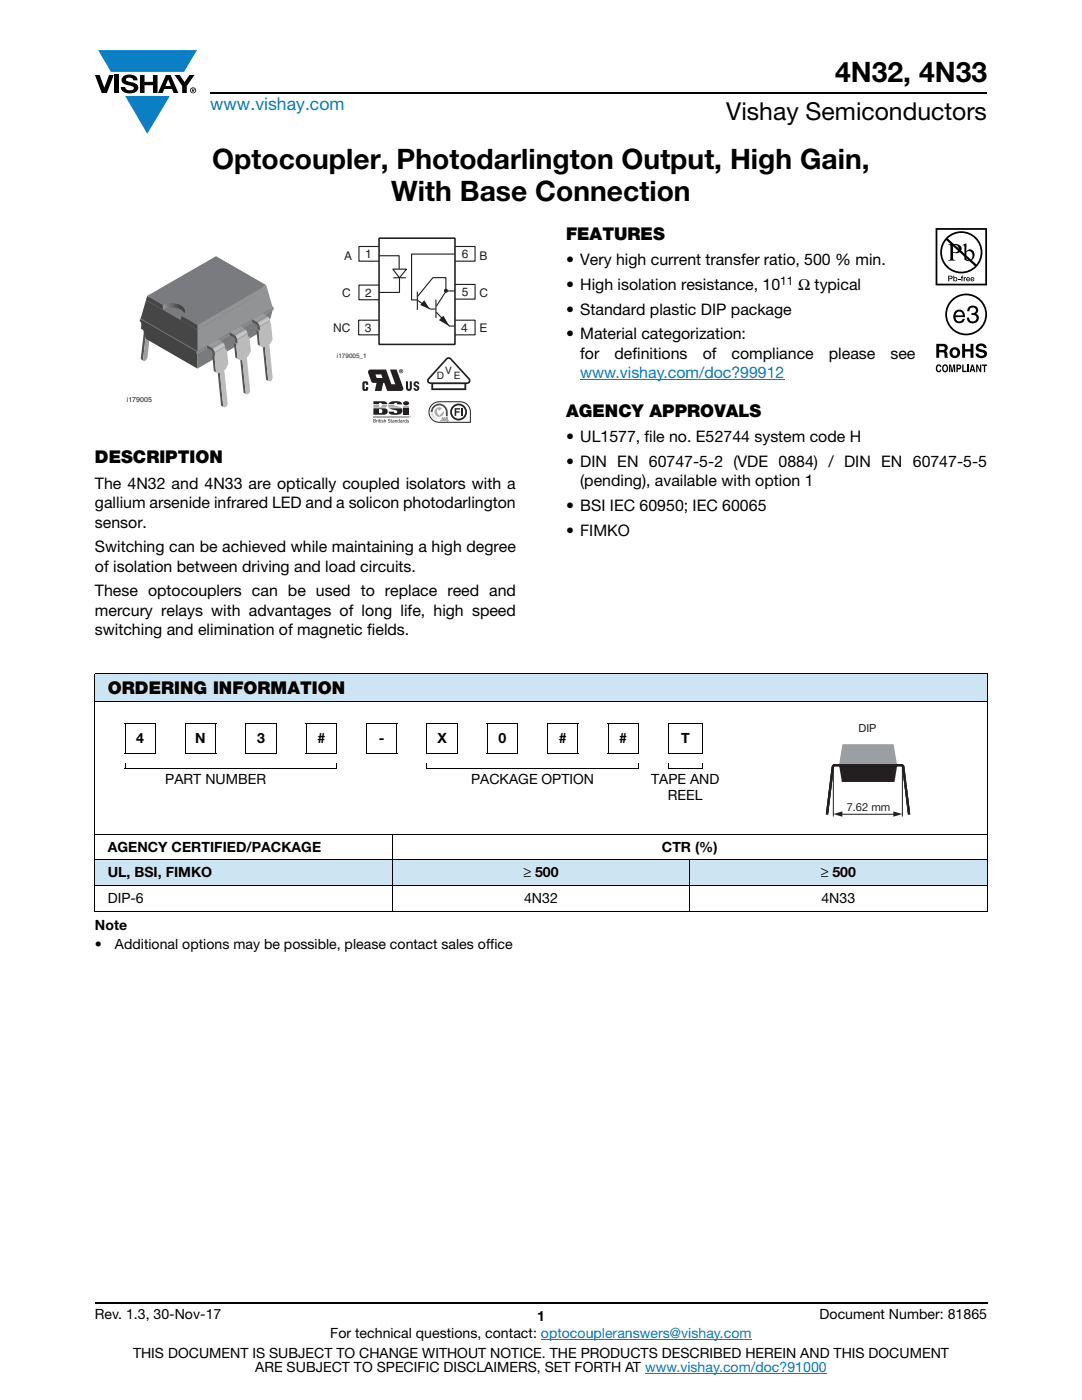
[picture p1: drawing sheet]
<svg xmlns="http://www.w3.org/2000/svg" width="216mm" height="279mm" viewBox="0 0 216 279" stroke-linecap="round" stroke-linejoin="round" font-family="sans-serif">
<g fill="#0a7fc3">
<path d="M19.6 10h19.7l-2.6 4.3h-1.1h-13.5z"/>
<path d="M25 19.2h8.9l-4.5 7.5z"/>
</g>
<g fill="#000">
<path d="M18.9 15h1l.9 2.5 1-2.5h.9l-1.4 3.6h-1zM22.9 15h.9v3.6h-.9zM24.6 15.3a2.1 2.1 0 0 1 2.8 .3l.1 .4h-.9a.79 .79 0 0 0-.7-.5 .79 .79 0 0 0-.8 .4l.3 .3 1 .2a1.08 1.08 0 0 1 1.2 1 1.08 1.08 0 0 1-1.1 1.2 1.73 1.73 0 0 1-2.4-1.2h.9a.96 .96 0 0 0 .8 .6 .96 .96 0 0 0 .9-.4 1.31 1.31 0 0 0-1.2-.6 1.03 1.03 0 0 1-1.1-.6 1.03 1.03 0 0 1 .2-1.1zM27.9 15h.9v1.3h1.7v-1.3h.9v3.6h-.9v-1.6h-1.7v1.6h-.9zM34.8 15h1.1l.9 1.4 1-1.4h1l-1.5 2.2v1.4h-.9v-1.4z"/>
<path d="M33.6 15.9l.5 1.3h-1.1zM33.1 15l-1.6 3.6h1l.3-.8h1.5l.3 .8h1l-1.6-3.6z"/>
<path d="M38.4 17.8h.2v.2h-.2zM38.3 17.7v.7h.1v-.3l.4 .3-.2-.3 .2-.2-.1-.2z"/>
<path d="M38.1 18a.46 .46 0 0 1 .9 0 .46 .46 0 0 1-.9 0zM37.9 18a.6 .6 0 0 0 1.2 0 .6 .6 0 0 0-1.2 0z"/>
</g>
<path d="M42 18.6h155M18.9 260h178.1" fill="none" stroke="#000" stroke-width=".36"/>
<path d="M115.8 75.7h40.7M107.9 267.3h42.1M128.7 274h36.3" fill="none" stroke="#067ec4" stroke-width=".2"/>
<path d="M66.5 47.4h30.9v36.9h-30.9z" fill="#fff"/>
<path d="M75.6 47.5h15.2v21.2h-15.2z" fill="none" stroke="#231f20" stroke-width=".32"/>
<path d="M75.6 51h4v2.7M75.6 56.9h-4v2.9h4M75.6 49.2h-4v2.9h4M78.4 53.7h2.7l-1.4 1.7zM78.5 55.4h2.5M79.7 55.4v3h-4.1M87 59.8v3.6M90.7 50.7h-8.6v9.2h1.1l2.6 1.8h1.2M90.8 49.2h4v2.9h-4M90.8 56.8h4v2.9h-4M75.6 63.9h-4v2.9h4M90.8 63.9h4v2.9h-4" fill="none" stroke="#231f20" stroke-width=".23"/>
<path d="M84.6 59.9l1.2 1.8-2-.8z" fill="#231f20"/>
<path d="M83.3 58.2v3.6M89 58v-2.6h-2.6l-3.1 3.8M90.8 58.1h-1.8l-1.9 3M87.1 62.3l2.5 2.8h1.1" fill="none" stroke="#231f20" stroke-width=".23"/>
<g fill="#231f20">
<path d="M88.5 63l1.2 2.1-2.1-1.2z"/>
<circle cx="89" cy="58" r=".29"/>
</g>
<circle cx="89" cy="58" r=".29" fill="none" stroke="#231f20" stroke-width=".23"/>
<g fill="#231f20">
<path d="M72.4 76.2a.62 .62 0 0 1 .8-.1 .62 .62 0 0 1 .3 .7h-.5v-.3h-.2v1.1h.2v-.4h.5v.5a.66 .66 0 0 1-1.2 0v-1.2z"/>
<path d="M81 76.1h.4v1.3l.2 .2 .2-.2v-1.3h.4l-.1 1.6a.59 .59 0 0 1-.6 .3 .59 .59 0 0 1-.5-.5z"/>
<path d="M82.8 76.2l.3-.1 .5 .3 .1 .3h-.4l-.2-.3-.2 .1 .1 .3a.64 .64 0 0 1 .7 .6l-.1 .3a.59 .59 0 0 1-1 0l-.1-.3h.4l.2 .3 .2-.1-.2-.3a.64 .64 0 0 1-.6-.6z"/>
<path d="M75.1 83.8h.2l-.1 .2v.3z"/>
<path d="M75.6 83.7l.3 .1-.2 .1v.3l.2 .1h-.2z"/>
<path d="M76.2 83.8h.3l-.2 .2a.19 .19 0 0 1 .2 .1 .19 .19 0 0 1-.1 .3 .19 .19 0 0 1-.3-.2h.3l-.2-.2z"/>
<path d="M76.6 83.6l.1 .3 .3-.1v.5l-.2-.4-.2 .4z"/>
<path d="M77.5 83.7l.3-.1 .1 .2a.18 .18 0 0 0-.3-.1 .18 .18 0 0 0 0 .3 .18 .18 0 0 0 .2 0 .23 .23 0 0 1-.1 .3 .23 .23 0 0 1-.3-.1h.1a.17 .17 0 0 0 .2 0 .17 .17 0 0 0 0-.2 .17 .17 0 0 0-.2 0z"/>
<path d="M78 83.7l.2 .1-.1 .1v.3l.1 .1h-.2z"/>
<path d="M78.8 83.8h.4v.5l-.2-.4-.2 .4z"/>
<path d="M80.4 83.8h.3l-.2 .2v.3z"/>
<path d="M81.3 83.8h.3l-.3 .2a.19 .19 0 0 1 .3 .1 .19 .19 0 0 1-.1 .3 .19 .19 0 0 1-.3-.2h.3l-.2-.2z"/>
<path d="M81.8 83.1v.2h.1z"/>
<path d="M80.5 80.3a.7 .7 0 0 1 1.1 .2 .66 .66 0 0 1-.6 .4 .66 .66 0 0 1-.6-.4z"/>
<path d="M80.5 81.5h1.1v1.3h-1.1z"/>
<path d="M77.7 80.3a2.44 2.44 0 0 1 2.5 .2v.2h-.9l-.1-.3h-.2l-.4 .3h-1.1z"/>
<path d="M77.7 81.5h2.5l.1 .3a.88 .88 0 0 1-1.2 1 1.23 1.23 0 0 1-1.6-.6h1.1l.1 .2 .2 .1 .4-.2a.49 .49 0 0 0-.7-.5z"/>
<path d="M74.5 80.1h2.1a.66 .66 0 0 1 .7 .6h-1.1l-.2-.3h-.4v.3h-1.1z"/>
<path d="M89.1 71.8l.4-.2 .4 .2 3.6 4v.4l-.3 .1h-7.3l-.3-.1v-.4zM86.4 76.7h6.3v.8h-6.3zM89 71.5l-3.5 3.9a.71 .71 0 0 0-.2 .8 .71 .71 0 0 0 .8 .4v1.3h6.9v-1.3a.71 .71 0 0 0 .8-.4 .71 .71 0 0 0-.2-.8l-3.5-3.9a.7 .7 0 0 0-1.1 0z"/>
<path d="M79.7 74.1a.35 .35 0 0 1 .7 0 .35 .35 0 0 1-.7 0zM79.6 74.1a.45 .45 0 0 0 .9 0 .45 .45 0 0 0-.9 0z"/>
<path d="M80 73.9l.1 .1zM79.9 73.9v.4l.1-.2 .2 .2v-.4z"/>
<path d="M74.9 74.7h1.2l.2 .7h-1.1zM73.6 73.8l-.1 .6 .6 1.7 .2 .3h.8l-.3 1.6h1.3l.4-1.6h.2l.6 1.6h2.7l.4-.2 .1-.4-1.4-3.6h-1.3l1.1 2.9h-.8l-1.1-2.9z"/>
<path d="M74.6 84v.3a.16 .16 0 0 0 .3-.1 .16 .16 0 0 0-.2-.2zM74.6 83.7v.2h.2v-.2zM74.5 83.6l.4 .1v.6h-.4z"/>
<path d="M75.4 83.8l.1 .5zM75.4 83.6l.1 .1z"/>
<path d="M76 83.8l.1 .5zM76 83.6l.1 .1z"/>
<path d="M78.4 84.1v.2l.2-.1v-.1zM78.3 83.8l.4 .1v.4h-.1a.21 .21 0 0 1-.3 0 .21 .21 0 0 1 0-.3 .21 .21 0 0 1 .3 0z"/>
<path d="M79.4 83.9a.18 .18 0 0 0 0 .3 .18 .18 0 0 0 .2 0l.1-.3zM79.4 83.9l.3-.1 .1-.2v.7h-.1a.25 .25 0 0 1-.4-.1 .25 .25 0 0 1 .1-.3z"/>
<path d="M80 84.1v.2l.2-.1v-.1zM79.9 83.8l.3 .1 .1 .4h-.2a.21 .21 0 0 1-.2 0 .21 .21 0 0 1 0-.3 .21 .21 0 0 1 .3 0z"/>
<path d="M80.8 83.9a.18 .18 0 0 0 0 .3 .18 .18 0 0 0 .2 0v-.3zM80.8 83.9l.2-.1 .1-.2v.7h-.1a.25 .25 0 0 1-.3-.1 .25 .25 0 0 1 .1-.3z"/>
<path d="M81.7 83.2a.11 .11 0 0 1 .2 0 .11 .11 0 0 1-.2 0zM81.7 83.2a.15 .15 0 0 0 .3 0 .15 .15 0 0 0-.3 0z"/>
<path d="M75.6 81.6l.6 .2 .1 .3-.2 .3-.5 .1zM74.5 81.5v1.3h2.2a.67 .67 0 0 0 .7-.7l-.3-.5-.4-.1z"/>
</g>
<path d="M74.5 83.2h7.1" fill="none" stroke="#a7a9ac" stroke-width=".27"/>
<g fill="#a7a9ac">
<path d="M80.5 81.1h1.1v.3h-1.1z"/>
<path d="M77.5 80.8h1.1l1.5 .6h-2.5z"/>
<path d="M74.5 80.8h1.1v.4h.4l.2-.4h1.1l-.1 .3-.6 .3h-2.1z"/>
</g>
<g fill="#231f20">
<path d="M92 81.5h.3v1.5h-.3z"/>
<path d="M90.7 81.5h1.1v.2h-.8v.4h.7v.2h-.7v.7h-.3z"/>
<path d="M90.2 82.2a1.33 1.33 0 0 1 2.6 0 1.33 1.33 0 0 1-2.6 0zM89.8 82.2a1.7 1.7 0 0 0 3.4 0 1.7 1.7 0 0 0-3.4 0z"/>
</g>
<circle cx="87.6" cy="82.2" r=".95" fill="#a7a9ac"/>
<path d="M87.4 81.9l.3 .3 .6-.6 .2 .3-.8 .8-.3-.3z" fill="#fff"/>
<path d="M87.4 81.9l.3 .3 .6-.6 .2 .3-.8 .8-.3-.3z" fill="none" stroke="#fff" stroke-width=".32"/>
<path d="M86.5 81a1.69 1.69 0 0 1 1.8-.3 1.69 1.69 0 0 1 1 1.5v.9h-.3a1.72 1.72 0 0 0-.9-2.1 1.33 1.33 0 0 0-1.8 1.2h-.3v-.4z" fill="#4c4c4e"/>
<g fill="#a7a9ac">
<path d="M86.7 83.1l-.2 .3 .3-.1-.2 .2-.1-.1z"/>
<path d="M86.8 83.3l.2 .1h-.1l-.1 .2h.1h-.1z"/>
<path d="M87 83.4l.2 .1-.2 .3z"/>
<path d="M86.2 82.4h.1zM86 82.3h.3v.2z"/>
<path d="M86.2 82.6l.1 .1zM86.1 82.6l.3-.1v.2l-.3 .1 .1-.1z"/>
<path d="M86.2 82.9h.2zM86.2 82.9l.3-.1-.3 .2z"/>
<path d="M86.3 83.2l.3-.1zM86.3 83.1l.3-.1-.2 .3z"/>
</g>
<g fill="#4c4c4e">
<path d="M88.2 83.4l.2-.1 .1 .2h-.3l.3 .1v.3h-.3l-.1-.2 .3 .1-.2-.2z"/>
<path d="M88.6 83.3l.3 .1v.1l-.2-.1-.1 .2 .1 .2v-.2h.2v.3l-.3-.1z"/>
<path d="M89 83.4l.3-.1v.2h-.2l.2 .1v.3h-.3l-.1-.2 .3 .1-.2-.2z"/>
</g>
<g fill="#a7a9ac">
<path d="M89.3 83.2v.8z"/>
<path d="M87.8 83.9h1.7z"/>
</g>
<path d="M86.2 80.8l.9-.5 .5-.1h4.2a2.05 2.05 0 0 1 2.1 2v2.1h-6.3a2.05 2.05 0 0 1-1.8-1.3 2.05 2.05 0 0 1 .4-2.2z" fill="none" stroke="#231f20" stroke-width=".2"/>
<path d="M25.3 51.1h29.3v30.2h-29.3z" fill="#fff"/>
<path d="M37.7 60.5l.5 .3-.7 6-.4-.3z" fill="#525254"/>
<path d="M39.6 56.4l.5 .2z" fill="#a7a9ac"/>
<path d="M37.2 57.8l.5 .3-.3 2.5-.5-.3z" fill="#525254"/>
<path d="M37.2 57.8l.3-.2 .4 .3-.2 .2z" fill="#a7a9ac"/>
<path d="M33.3 63.1l.4 .3-.7 6-.4-.3z" fill="#525254"/>
<path d="M38 57.3l2.1-1.2-.3 3.3-.5 .7-.2 .2-.7 6-.3 .4-.4 .2-.2-.1 .7-6-.3 .1-.5-.3 .3-2.5 .2-.2z" fill="#9c9ea1"/>
<path d="M37.6 57l2.1-1.2 .4 .3-2.1 1.2z" fill="#a7a9ac"/>
<path d="M37.6 57l.4 .3-.1 .6-.4-.3z" fill="#525254"/>
<path d="M38 57.2l2.2-1.2z" fill="#57585a"/>
<path d="M38 57.2l2.2-1.2z" fill="#5e5f61"/>
<path d="M38 57.3l2.1-1.3z" fill="#646567"/>
<path d="M38 57.3l2.1-1.3z" fill="#696b6d"/>
<path d="M38 57.3l2.1-1.3z" fill="#6f7073"/>
<path d="M38 57.3l2.1-1.2z" fill="#747678"/>
<path d="M38 57.3l2.1-1.2z" fill="#7a7b7e"/>
<path d="M38 57.3l2.1-1.2z" fill="#7f8083"/>
<path d="M38 57.3l2.1-1.2z" fill="#858689"/>
<path d="M38 57.3l2.1-1.2z" fill="#8a8c8e"/>
<path d="M38 57.3l2.1-1.2z" fill="#8f9194"/>
<path d="M38 57.3l2.1-1.2z" fill="#949699"/>
<path d="M38 57.3l2.1-1.2z" fill="#9a9c9e"/>
<path d="M38 57.3l2.1-1.2z" fill="#9fa1a4"/>
<path d="M37.6 56.9l.6 .3-.2 .1-.4-.3z" fill="#525254"/>
<path d="M37.7 56.7l2.3-1.3z" fill="#57585a"/>
<path d="M37.9 56.7l2.1-1.3z" fill="#5e5f61"/>
<path d="M37.9 56.6l2.2-1.2z" fill="#646567"/>
<path d="M38 56.7l2.1-1.3z" fill="#696b6d"/>
<path d="M38 56.7l2.1-1.3z" fill="#6f7073"/>
<path d="M38 56.7l2.2-1.2z" fill="#747678"/>
<path d="M38.1 56.7l2.1-1.2z" fill="#7a7b7e"/>
<path d="M38.1 56.7l2.1-1.2z" fill="#7f8083"/>
<path d="M38.1 56.7l2.2-1.2z" fill="#858689"/>
<path d="M38.1 56.7l2.2-1.2z" fill="#8a8c8e"/>
<path d="M38.2 56.7l2.1-1.2z" fill="#8f9194"/>
<path d="M38.2 56.7l2.1-1.2 .8 .5-2.1 1.2z" fill="#999b9e"/>
<path d="M39 57.2l2.1-1.2v.5l-2.1 1.2z" fill="#abadb0"/>
<path d="M37.7 56.7h.5l.8 .5v.5l-1.4-.8z" fill="#525254"/>
<g fill="#a7a9ac">
<path d="M35.1 59l.3-.2 .4 .3-.2 .2z"/>
<path d="M32.7 60.3l.3-.1 .4 .3-.2 .2z"/>
</g>
<g fill="#525254">
<path d="M32.7 60.3l.5 .4-.3 2.5-.5-.3z"/>
<path d="M28.8 65.7l.4 .3-.7 6-.4-.3z"/>
</g>
<path d="M33.1 59.6l2.1-1.2 .4 .3-2.1 1.2z" fill="#a7a9ac"/>
<path d="M33.5 59.9l2.1-1.2v.6l.2-.2-.3 2.6-.7 1-.2 .2-.7 6-.3 .4-.4 .2-.2-.1 .7-6-.3 .1-.5-.3 .3-2.5 .2-.2z" fill="#9c9ea1"/>
<path d="M33.1 59.6l.4 .3-.1 .6-.4-.3z" fill="#525254"/>
<path d="M33.5 59.8l2.2-1.2z" fill="#57585a"/>
<path d="M33.5 59.8l2.2-1.2z" fill="#5e5f61"/>
<path d="M33.5 59.8l2.2-1.2z" fill="#646567"/>
<path d="M33.5 59.9l2.2-1.3z" fill="#696b6d"/>
<path d="M33.5 59.9l2.1-1.3z" fill="#6f7073"/>
<path d="M33.5 59.9l2.1-1.3z" fill="#747678"/>
<path d="M33.5 59.9l2.1-1.2z" fill="#7a7b7e"/>
<path d="M33.5 59.9l2.1-1.2z" fill="#7f8083"/>
<path d="M33.5 59.9l2.1-1.2z" fill="#858689"/>
<path d="M33.5 59.9l2.1-1.2z" fill="#8a8c8e"/>
<path d="M33.5 59.9l2.1-1.2z" fill="#8f9194"/>
<path d="M33.5 59.9l2.1-1.2z" fill="#949699"/>
<path d="M33.5 59.9l2.1-1.2z" fill="#9a9c9e"/>
<path d="M33.5 59.9l2.1-1.2z" fill="#9fa1a4"/>
<path d="M33.1 59.5l.6 .3-.2 .1-.4-.3z" fill="#525254"/>
<path d="M33.2 59.3l2.3-1.3z" fill="#57585a"/>
<path d="M33.4 59.2l2.2-1.2z" fill="#5e5f61"/>
<path d="M33.4 59.2l2.2-1.2z" fill="#646567"/>
<path d="M33.5 59.2l2.1-1.2z" fill="#696b6d"/>
<path d="M33.5 59.3l2.2-1.3z" fill="#6f7073"/>
<path d="M33.5 59.3l2.2-1.3z" fill="#747678"/>
<path d="M33.6 59.3l2.1-1.2z" fill="#7a7b7e"/>
<path d="M33.6 59.3l2.1-1.2z" fill="#7f8083"/>
<path d="M33.6 59.3l2.2-1.2z" fill="#858689"/>
<path d="M33.6 59.3l2.2-1.2z" fill="#8a8c8e"/>
<path d="M33.7 59.3l2.1-1.2z" fill="#8f9194"/>
<path d="M33.2 59.3h.5l.8 .5v.5l-1.4-.8z" fill="#525254"/>
<path d="M33.7 59.3l2.1-1.2 .9 .5-2.2 1.2z" fill="#999b9e"/>
<path d="M34.5 59.8l2.2-1.2v.5l-2.2 1.2z" fill="#abadb0"/>
<g fill="#a7a9ac">
<path d="M30.6 61.6l.3-.2 .4 .3-.2 .2z"/>
<path d="M28.4 62.8l.5 .3z"/>
</g>
<path d="M28.4 62.8l.5 .3-.4 2.8-.4-.3z" fill="#525254"/>
<path d="M29 62.5l2.1-1.2v.6l.2-.2-.3 2.6-.6 1-.3 .2-.7 6-.3 .4-.3 .2-.3-.1 .7-6-.3 .1-.4-.2z" fill="#9c9ea1"/>
<path d="M28.6 62.2l2.1-1.2 .4 .3-2.1 1.2z" fill="#a7a9ac"/>
<path d="M28.6 62.2l.4 .3-.1 .6-.4-.3z" fill="#525254"/>
<path d="M29.1 62.4l2.1-1.2z" fill="#57585a"/>
<path d="M29 62.4l2.2-1.2z" fill="#5e5f61"/>
<path d="M29 62.4l2.2-1.2z" fill="#646567"/>
<path d="M29 62.4l2.2-1.2z" fill="#696b6d"/>
<path d="M29 62.5l2.2-1.3z" fill="#6f7073"/>
<path d="M29 62.5l2.2-1.3z" fill="#747678"/>
<path d="M29 62.5l2.1-1.3z" fill="#7a7b7e"/>
<path d="M29 62.5l2.1-1.2z" fill="#7f8083"/>
<path d="M29 62.5l2.1-1.2z" fill="#858689"/>
<path d="M29 62.5l2.1-1.2z" fill="#8a8c8e"/>
<path d="M29 62.5l2.1-1.2z" fill="#8f9194"/>
<path d="M29 62.5l2.1-1.2z" fill="#949699"/>
<path d="M29 62.5l2.1-1.2z" fill="#9a9c9e"/>
<path d="M29 62.5l2.1-1.2z" fill="#9fa1a4"/>
<path d="M28.6 62.1l.6 .3-.2 .1-.4-.3z" fill="#525254"/>
<path d="M28.8 61.9l2.2-1.3z" fill="#57585a"/>
<path d="M28.9 61.8l2.2-1.2z" fill="#5e5f61"/>
<path d="M28.9 61.8l2.2-1.2z" fill="#646567"/>
<path d="M29 61.8l2.1-1.2z" fill="#696b6d"/>
<path d="M29 61.8l2.2-1.2z" fill="#6f7073"/>
<path d="M29 61.9l2.2-1.3z" fill="#747678"/>
<path d="M29.1 61.9l2.1-1.3z" fill="#7a7b7e"/>
<path d="M29.1 61.9l2.1-1.2z" fill="#7f8083"/>
<path d="M29.1 61.9l2.2-1.2z" fill="#858689"/>
<path d="M29.2 61.9l2.1-1.2z" fill="#8a8c8e"/>
<path d="M29.2 61.9l2.1-1.2z" fill="#8f9194"/>
<path d="M29.2 61.9l2.1-1.2 .9 .5-2.2 1.2z" fill="#999b9e"/>
<path d="M28.7 61.9h.5l.8 .5v.5l-1.4-.8z" fill="#525254"/>
<path d="M30 62.4l2.2-1.2v.5l-2.2 1.2z" fill="#abadb0"/>
<path d="M39.4 70.6l15-8.7-1 3.6-14 8.1z" fill="#787a7c"/>
<path d="M28.1 64.1l15-8.7 11.3 6.5-15 8.7z" fill="#7a7b7e"/>
<path d="M28.1 64.1l11.3 6.5v3l-10.3-6z" fill="#434344"/>
<path d="M27.9 63.6l15.4-8.8 11.3 6.5-15.4 8.9z" fill="#7a7b7e"/>
<path d="M27.9 63.6l11.3 6.6v.5l-11.3-6.5z" fill="#434344"/>
<path d="M39.4 65.8l14-8.1 1 3.7-15 8.7z" fill="#919395"/>
<path d="M39.2 70.2l15.4-8.9v.5l-15.4 8.9z" fill="#86888b"/>
<path d="M29.1 59.9l10.3 5.9v4.3l-11.3-6.6z" fill="#464647"/>
<path d="M29.1 59.9l14-8.1 10.3 5.9-14 8.1z" fill="#7a7b7e"/>
<path d="M44.1 81l.7 .3z" fill="#515153"/>
<path d="M43.4 74.2l.5 .2 .6 6.8-.4-.2z" fill="#525254"/>
<path d="M42.7 74.1l.9 .4z" fill="#515153"/>
<path d="M44.6 69.7l.2-.2 .5 .2-.3 .2z" fill="#8a8c8e"/>
<path d="M42.4 70.9l.4 .2 .3 3.1-.4-.1z" fill="#525254"/>
<path d="M42.4 70.9l.5 .2z" fill="#8a8c8e"/>
<path d="M41.4 68.9l2.1-1.2 .8 .5-2.1 1.2z" fill="#999b9e"/>
<path d="M42.4 70.2l2.1-1.2 .4 .2-2.1 1.2z" fill="#8a8c8e"/>
<path d="M42.8 70.4l2.1-1.2 .1 .7 .3-.2 .3 2.9-.6 1.1-.2 .2 .6 6.7-.2 .5-.4 .2-.3-.1-.6-6.8-.3 .1-.5-.3z" fill="#b7b9bc"/>
<path d="M42.4 70.2l.4 .2 .1 .7-.5-.2z" fill="#525254"/>
<path d="M42.2 69.4l2.1-1.2z" fill="#8f9194"/>
<path d="M42.2 69.4l2.2-1.2z" fill="#949699"/>
<path d="M42.2 69.5l2.2-1.3z" fill="#9a9c9e"/>
<path d="M42.3 69.5l2.1-1.2z" fill="#9fa1a4"/>
<path d="M42.3 69.5l2.1-1.2z" fill="#a5a7a9"/>
<path d="M42.3 69.5l2.2-1.2z" fill="#abadb0"/>
<path d="M42.3 69.5l2.2-1.2z" fill="#b1b3b5"/>
<path d="M42.4 69.5l2.1-1.2z" fill="#b6b8bb"/>
<path d="M42.4 69.6l2.1-1.2z" fill="#bcbec0"/>
<path d="M42.4 69.6l2.1-1.2z" fill="#c2c4c6"/>
<path d="M42.4 69.6l2.2-1.2z" fill="#c8cacc"/>
<path d="M42.4 69.6l2.2-1.2z" fill="#cecfd1"/>
<path d="M42.5 69.6l2.1-1.2z" fill="#d4d6d7"/>
<path d="M42.5 69.6l2.1-1.2z" fill="#dadbdd"/>
<path d="M42.5 69.7l2.1-1.2z" fill="#e0e1e2"/>
<path d="M42.5 69.7l2.1-1.2z" fill="#e3e4e5"/>
<path d="M42.5 69.7l2.1-1.2z" fill="#e5e6e7"/>
<path d="M42.5 69.7l2.2-1.2z" fill="#e7e8e8"/>
<path d="M42.5 69.7l2.2-1.2z" fill="#e8e8e9"/>
<path d="M42.5 69.7l2.2-1.2z" fill="#e9e9ea"/>
<path d="M42.6 69.8l2.1-1.3z" fill="#e9eaeb"/>
<path d="M42.6 69.8l2.1-1.2z" fill="#eaebec"/>
<path d="M42.6 69.8l2.1-1.2z" fill="#ebecec"/>
<path d="M42.6 69.8l2.1-1.2z" fill="#eceded"/>
<path d="M42.6 69.8l2.2-1.1z" fill="#ededee"/>
<path d="M42.6 69.9l2.2-1.2-2.1 1.3z" fill="#edeeef"/>
<path d="M42.7 70l2.1-1.3z" fill="#ededee"/>
<path d="M42.7 70l2.1-1.2z" fill="#eceded"/>
<path d="M42.7 70l2.1-1.2z" fill="#ebecec"/>
<path d="M42.7 70.1l2.1-1.3z" fill="#eaebec"/>
<path d="M42.7 70.1l2.2-1.2z" fill="#e9eaeb"/>
<path d="M42.7 70.1l2.2-1.2z" fill="#e9e9ea"/>
<path d="M42.8 70.1l2.1-1.2z" fill="#e8e8e9"/>
<path d="M42.8 70.1l2.1-1.2z" fill="#e7e8e8"/>
<path d="M42.8 70.2l2.1-1.3z" fill="#e5e6e7"/>
<path d="M42.8 70.2l2.1-1.2z" fill="#e3e4e5"/>
<path d="M42.8 70.2l2.1-1.2z" fill="#e0e1e2"/>
<path d="M42.8 70.2l2.1-1.2z" fill="#dadbdd"/>
<path d="M42.8 70.2l2.1-1.2z" fill="#d4d6d7"/>
<path d="M42.8 70.3l2.1-1.3z" fill="#cecfd1"/>
<path d="M42.8 70.3l2.1-1.2z" fill="#c8cacc"/>
<path d="M42.8 70.3l2.1-1.2z" fill="#c2c4c6"/>
<path d="M42.8 70.4l2.1-1.3z" fill="#bcbec0"/>
<path d="M42.8 70.4l2.1-1.2z" fill="#b6b8bb"/>
<path d="M42.8 70.4l2.1-1.2z" fill="#b1b3b5"/>
<path d="M41.4 68.9a1.93 1.93 0 0 1 1.4 1.5l-1.4-.9z" fill="#525254"/>
<path d="M29.4 59l3.1 1.9v.9l-3.4-1.9z" fill="#464647"/>
<path d="M32.5 60.9v.9z" fill="#919396"/>
<path d="M32.5 60.8l.4-.1 .1 .9-.5 .2z" fill="#8e9092"/>
<path d="M32.9 60.7l.2-.1v.9l-.1 .1z" fill="#8a8c8e"/>
<path d="M33.1 60.6h.2v.9h-.2z" fill="#86888b"/>
<path d="M33.3 60.6l.1-.1v1h-.1z" fill="#828487"/>
<path d="M33.4 60.5h.1v1h-.1z" fill="#7e8082"/>
<path d="M33.5 60.5h.1v.9l-.1 .1z" fill="#7a7c7f"/>
<path d="M33.6 60.5h.1v.9h-.1z" fill="#77787b"/>
<path d="M33.7 60.5h.2v.9h-.2z" fill="#737477"/>
<path d="M33.9 60.5h.1v.9h-.1z" fill="#6f7073"/>
<path d="M34 60.5h.1v.9h-.1z" fill="#6b6c6f"/>
<path d="M34.1 60.5h.2v.9h-.2z" fill="#67686b"/>
<path d="M34.3 60.5h.1v.9h-.1z" fill="#636466"/>
<path d="M34.4 60.5h.2v.9h-.2z" fill="#5f6062"/>
<path d="M34.6 60.5h.2l-.1 .9h-.1z" fill="#5b5c5e"/>
<path d="M34.8 60.5h.2l-.1 .9h-.2z" fill="#555658"/>
<path d="M35 60.5l.2 .1-.1 .9-.2-.1z" fill="#515153"/>
<path d="M35.2 60.6h.3l-.1 .9h-.3z" fill="#4c4c4e"/>
<path d="M35.5 60.6a1.65 1.65 0 0 1 1.2 2.5 1.48 1.48 0 0 0-1.3-1.6z" fill="#484749"/>
<path d="M39.4 64.8l13.7-7.9 .3 .8-14 8.1z" fill="#919395"/>
<path d="M36.3 63l3.1 1.8v1l-3.4-2z" fill="#464647"/>
<path d="M29.4 59.1l13.7-8 10 5.8-13.7 7.9-3.1-1.8a1.13 1.13 0 0 0 .6-1.1 1.13 1.13 0 0 0-.7-1 4.1 4.1 0 0 0-3.7 0z" fill="#7a7b7e"/>
<path d="M53.1 75.8l.7 .3z" fill="#515153"/>
<path d="M52.4 69l.5 .2 .6 6.8-.4-.2z" fill="#525254"/>
<path d="M53.5 64.5l.6 .1z" fill="#8a8c8e"/>
<path d="M51.5 68.8l1.1 .5z" fill="#515153"/>
<path d="M51.2 65.9l.4 .2 .3 2.9-.4-.2z" fill="#525254"/>
<path d="M51.2 65.9l.2-.2 .5 .2-.3 .2z" fill="#8a8c8e"/>
<path d="M50.3 63.8l2.2-1.3 .8 .5-2.1 1.2z" fill="#999b9e"/>
<path d="M51.4 65.1l2.1-1.3 .4 .2-2.1 1.2z" fill="#8a8c8e"/>
<path d="M51.8 65.3l2.1-1.3 .5 3.7-.4 .8-.3 .2 .7 6.8-.2 .4-.4 .2-.3-.1-.7-6.8-.2 .1-.7-.3-.3-2.9 .3-.2z" fill="#b7b9bc"/>
<path d="M51.4 65.1l.4 .1 .1 .7-.5-.2z" fill="#525254"/>
<path d="M51.2 64.2l2.1-1.2z" fill="#8f9194"/>
<path d="M51.2 64.3l2.1-1.3z" fill="#949699"/>
<path d="M51.2 64.3l2.2-1.2z" fill="#9a9c9e"/>
<path d="M51.3 64.3l2.1-1.2z" fill="#9fa1a4"/>
<path d="M51.3 64.3l2.1-1.2z" fill="#a5a7a9"/>
<path d="M51.3 64.3l2.1-1.2z" fill="#abadb0"/>
<path d="M51.3 64.3l2.2-1.2z" fill="#b1b3b5"/>
<path d="M51.3 64.4l2.2-1.2z" fill="#b6b8bb"/>
<path d="M51.4 64.4l2.1-1.2z" fill="#bcbec0"/>
<path d="M51.4 64.4l2.1-1.2z" fill="#c2c4c6"/>
<path d="M51.4 64.4l2.1-1.2z" fill="#c8cacc"/>
<path d="M51.4 64.4l2.2-1.2z" fill="#cecfd1"/>
<path d="M51.4 64.4l2.2-1.2z" fill="#d4d6d7"/>
<path d="M51.4 64.5l2.2-1.2z" fill="#dadbdd"/>
<path d="M51.5 64.5l2.1-1.2z" fill="#e0e1e2"/>
<path d="M51.5 64.5l2.1-1.2z" fill="#e3e4e5"/>
<path d="M51.5 64.5l2.1-1.2z" fill="#e5e6e7"/>
<path d="M51.5 64.5l2.1-1.2z" fill="#e7e8e8"/>
<path d="M51.5 64.5l2.1-1.2z" fill="#e8e8e9"/>
<path d="M51.5 64.6l2.2-1.3z" fill="#e9e9ea"/>
<path d="M51.5 64.6l2.2-1.2z" fill="#e9eaeb"/>
<path d="M51.5 64.6l2.2-1.2z" fill="#eaebec"/>
<path d="M51.6 64.6l2.1-1.2z" fill="#ebecec"/>
<path d="M51.6 64.6l2.1-1.2z" fill="#eceded"/>
<path d="M51.6 64.7l2.1-1.2z" fill="#ededee"/>
<path d="M51.6 64.7l2.2-1.2-2.1 1.3z" fill="#edeeef"/>
<path d="M51.7 64.8l2.1-1.2z" fill="#ededee"/>
<path d="M51.7 64.8l2.1-1.2z" fill="#eceded"/>
<path d="M51.7 64.9l2.1-1.3z" fill="#ebecec"/>
<path d="M51.7 64.9l2.1-1.2z" fill="#eaebec"/>
<path d="M51.7 64.9l2.1-1.2z" fill="#e9eaeb"/>
<path d="M51.7 64.9l2.1-1.2z" fill="#e9e9ea"/>
<path d="M51.7 64.9l2.2-1.2z" fill="#e8e8e9"/>
<path d="M51.7 65l2.2-1.3z" fill="#e7e8e8"/>
<path d="M51.7 65l2.2-1.2z" fill="#e5e6e7"/>
<path d="M51.8 65l2.1-1.2z" fill="#e3e4e5"/>
<path d="M51.8 65l2.1-1.2z" fill="#e0e1e2"/>
<path d="M51.8 65l2.1-1.2z" fill="#dadbdd"/>
<path d="M51.8 65.1l2.1-1.3z" fill="#d4d6d7"/>
<path d="M51.8 65.1l2.1-1.2z" fill="#cecfd1"/>
<path d="M51.8 65.1l2.1-1.2z" fill="#c8cacc"/>
<path d="M51.8 65.1l2.1-1.2z" fill="#c2c4c6"/>
<path d="M51.8 65.2l2.1-1.3z" fill="#bcbec0"/>
<path d="M51.8 65.2l2.1-1.2z" fill="#b6b8bb"/>
<path d="M51.8 65.2l2.1-1.2z" fill="#b1b3b5"/>
<path d="M50.3 63.8a1.93 1.93 0 0 1 1.5 1.5l-1.5-1z" fill="#525254"/>
<path d="M48.6 78.4l.7 .3z" fill="#515153"/>
<path d="M47.9 71.6l.5 .2 .6 6.8-.4-.2z" fill="#525254"/>
<path d="M49.1 67.1l.2-.2 .5 .2-.3 .2z" fill="#8a8c8e"/>
<path d="M47 71.4l1.1 .5z" fill="#515153"/>
<path d="M46.7 68.4l.4 .2 .3 2.9-.4-.1z" fill="#525254"/>
<path d="M46.7 68.5l.2-.2 .5 .2-.3 .1z" fill="#8a8c8e"/>
<path d="M45.8 66.3l2.2-1.2 .8 .5-2.1 1.2z" fill="#999b9e"/>
<path d="M46.9 67.7l2.1-1.3 .4 .2-2.1 1.2z" fill="#8a8c8e"/>
<path d="M47.3 67.8l2.1-1.2 .1 .7 .3-.2 .3 2.9-.6 1.1-.3 .2 .7 6.8-.2 .4-.4 .2-.3-.1-.6-6.8-.3 .1-.7-.4-.3-2.9 .3-.1z" fill="#b7b9bc"/>
<path d="M46.9 67.7l.4 .1 .1 .7-.5-.2z" fill="#525254"/>
<path d="M46.7 66.8l2.1-1.2z" fill="#8f9194"/>
<path d="M46.7 66.8l2.2-1.2z" fill="#949699"/>
<path d="M46.7 66.9l2.2-1.2z" fill="#9a9c9e"/>
<path d="M46.8 66.9l2.1-1.2z" fill="#9fa1a4"/>
<path d="M46.8 66.9l2.1-1.2z" fill="#a5a7a9"/>
<path d="M46.8 66.9l2.2-1.2z" fill="#abadb0"/>
<path d="M46.8 66.9l2.2-1.2z" fill="#b1b3b5"/>
<path d="M46.9 67l2.1-1.3z" fill="#b6b8bb"/>
<path d="M46.9 67l2.1-1.2z" fill="#bcbec0"/>
<path d="M46.9 67l2.1-1.2z" fill="#c2c4c6"/>
<path d="M46.9 67l2.2-1.2z" fill="#c8cacc"/>
<path d="M46.9 67l2.2-1.2z" fill="#cecfd1"/>
<path d="M46.9 67l2.2-1.2z" fill="#d4d6d7"/>
<path d="M47 67.1l2.1-1.3z" fill="#dadbdd"/>
<path d="M47 67.1l2.1-1.2z" fill="#e0e1e2"/>
<path d="M47 67.1l2.1-1.2z" fill="#e3e4e5"/>
<path d="M47 67.1l2.1-1.2z" fill="#e5e6e7"/>
<path d="M47 67.1l2.1-1.2z" fill="#e7e8e8"/>
<path d="M47 67.1l2.2-1.2z" fill="#e8e8e9"/>
<path d="M47 67.1l2.2-1.2z" fill="#e9e9ea"/>
<path d="M47 67.2l2.2-1.2z" fill="#e9eaeb"/>
<path d="M47.1 67.2l2.1-1.2z" fill="#eaebec"/>
<path d="M47.1 67.2l2.1-1.2z" fill="#ebecec"/>
<path d="M47.1 67.2l2.1-1.2z" fill="#eceded"/>
<path d="M47.1 67.3l2.1-1.2z" fill="#ededee"/>
<path d="M47.1 67.3l2.2-1.2-2.1 1.3z" fill="#edeeef"/>
<path d="M47.2 67.4l2.1-1.2z" fill="#ededee"/>
<path d="M47.2 67.4l2.1-1.2z" fill="#eceded"/>
<path d="M47.2 67.5l2.1-1.3z" fill="#ebecec"/>
<path d="M47.2 67.5l2.1-1.2z" fill="#eaebec"/>
<path d="M47.2 67.5l2.2-1.2z" fill="#e9eaeb"/>
<path d="M47.2 67.5l2.2-1.2z" fill="#e9e9ea"/>
<path d="M47.2 67.5l2.2-1.2z" fill="#e8e8e9"/>
<path d="M47.2 67.5l2.2-1.2z" fill="#e7e8e8"/>
<path d="M47.3 67.6l2.1-1.3z" fill="#e5e6e7"/>
<path d="M47.3 67.6l2.1-1.2z" fill="#e3e4e5"/>
<path d="M47.3 67.6l2.1-1.2z" fill="#e0e1e2"/>
<path d="M47.3 67.6l2.1-1.2z" fill="#dadbdd"/>
<path d="M47.3 67.7l2.1-1.3z" fill="#d4d6d7"/>
<path d="M47.3 67.7l2.1-1.2z" fill="#cecfd1"/>
<path d="M47.3 67.7l2.1-1.2z" fill="#c8cacc"/>
<path d="M47.3 67.7l2.1-1.2z" fill="#c2c4c6"/>
<path d="M47.3 67.8l2.1-1.3z" fill="#bcbec0"/>
<path d="M47.3 67.8l2.1-1.2z" fill="#b6b8bb"/>
<path d="M47.3 67.8l2.1-1.2z" fill="#b1b3b5"/>
<path d="M45.8 66.3a1.93 1.93 0 0 1 1.5 1.5l-1.5-.9z" fill="#525254"/>
<path d="M186.7 45.5h10.3v28.8h-10.3z" fill="#fff"/>
<g fill="#000">
<path d="M191.2 55.6h.4v.2h-.4zM191.9 55.1l.3-.1-.2 .2 .2 .1v.2h-.2v.6h-.1v-.6h-.2zM192.3 55.3h.2v.2l.3-.2v.2h-.3v.6h-.2zM186.9 72.9l.4-.2 .3 .1 .2 .4-.6-.2a.66 .66 0 0 0 .1 1l.3-.3h.2a.54 .54 0 0 1-.4 .6 .54 .54 0 0 1-.6-.4zM189.4 72.7h.4l.2 1.2 .2-1.2h.4v1.6h-.3v-1.3l-.2 1.3h-.2l-.3-1.3v1.3h-.2zM192 72.7h.3v1.3h.6v.3h-.9zM192 68.6h.6v1.1h1.1v-1.1h.5v2.8h-.5v-1.2h-1.1v1.2h-.6zM193 72.7h.3v1.6h-.3zM193.3 61.2a1.07 1.07 0 0 1 1.3-.1 1.07 1.07 0 0 1 .5 1.2l-.4 .3a1.06 1.06 0 0 1 .5 1.4 1.06 1.06 0 0 1-1.4 .5h-.2a1.02 1.02 0 0 1-.7-1.1h.5a.71 .71 0 0 0 .9 .7 .71 .71 0 0 0 .3-1.2l-.7-.1v-.3a.59 .59 0 0 0 .8-.4 .59 .59 0 0 0-.6-.7 .66 .66 0 0 0-.7 .7h-.4zM195 68.8a1.15 1.15 0 0 1 1.9 .6h-.6v-.1a.68 .68 0 0 0-1-.1v.3l.2 .2a1.29 1.29 0 0 1 1.5 .9 1.17 1.17 0 0 1-1.2 .9 1.17 1.17 0 0 1-1.1-.9h.5l.1 .1a.67 .67 0 0 0 1.1-.1l-.3-.2-.5-.2a.82 .82 0 0 1-.9-.5 .82 .82 0 0 1 .3-.9zM194.8 72.7h.3l.5 1.1v-1.1h.2v1.6h-.3l-.5-1.1v1.1h-.2zM195.9 72.7h1.1v.3h-.4v1.3h-.3v-1.3h-.4z"/>
<path d="M189.1 47.6a3.9 3.9 0 0 1 5.3-.1 3.9 3.9 0 0 1 .4 5.3zM188.8 47.9l5.7 5.2a3.9 3.9 0 0 1-5.3 .1 3.9 3.9 0 0 1-.4-5.3zM187.6 50.4a4.2 4.2 0 0 0 8.4 0 4.2 4.2 0 0 0-8.4 0z"/>
<path d="M189.4 55.2v.3h.4v-.3zM189.2 55l.7 .1 .2 .3-.2 .3h-.5v.4h-.2z"/>
<path d="M190.2 48.9v1.4a.75 .75 0 0 0 1.1-.7 .75 .75 0 0 0-1.1-.7zM189.2 48.7a2.81 2.81 0 0 1 2.4 .4 .97 .97 0 0 1 0 1.2 .97 .97 0 0 1-1.2 .2l-.2-.1v1.1v.3l.5 .2h-1.5l.3-.1 .1-.4v-2.3v-.2z"/>
<path d="M190.4 55.7a.26 .26 0 0 0 .5 0 .26 .26 0 0 0-.5 0zM190.2 55h.2v.4a.38 .38 0 0 1 .5 .1 .38 .38 0 0 1 0 .5 .38 .38 0 0 1-.5 0l-.2 .1z"/>
<path d="M192.8 50.3v1.4l.2 .1a.72 .72 0 0 0 .8 0 .72 .72 0 0 0 .3-.8 .72 .72 0 0 0-.4-.8 .72 .72 0 0 0-.9 .1zM192.1 48.9l.7-.3v1.6a.89 .89 0 0 1 1.1-.4 .89 .89 0 0 1 .6 1.1 1.23 1.23 0 0 1-.7 1.1 1.23 1.23 0 0 1-1.4-.2v-2.7z"/>
<path d="M193 55.5v.2h.4l-.2-.3zM193 55.4h.4l.2 .4h-.6v.1h.5a.42 .42 0 0 1-.6 .1 .42 .42 0 0 1 .1-.6z"/>
<path d="M193.9 55.5l-.1 .2h.5l-.3-.3zM193.8 55.4h.5l.1 .4h-.6l.1 .1h.5a.42 .42 0 0 1-.6 .1 .42 .42 0 0 1 0-.6z"/>
<path d="M187 45.9h9.6v10.7h-9.6zM186.7 45.5v11.5h10.3v-11.5z"/>
<path d="M187.4 69.1v.7h.9a.39 .39 0 0 0 .1-.6zM186.8 68.6h1.4a.79 .79 0 0 1 .8 .4 .79 .79 0 0 1-.1 .9l-.2 .2a.98 .98 0 0 1 .4 1.2l.1 .1h-.7l-.2-1-.9-.1v1.1h-.6z"/>
<path d="M188.4 73a.64 .64 0 0 0 .2 1h.1a.64 .64 0 0 0-.1-1zM188.2 72.8l.2-.1a.56 .56 0 0 1 .7 .4 .82 .82 0 0 1-.5 1.2h-.2a.89 .89 0 0 1-.2-1.5z"/>
<path d="M189 62.8a3.8 3.8 0 0 1 7.6 0 3.8 3.8 0 0 1-7.6 0zM188.6 62.8a4.2 4.2 0 0 0 8.4 0 4.2 4.2 0 0 0-8.4 0z"/>
<path d="M190.3 69.8a.63 .63 0 0 0-.3 .8 .63 .63 0 0 0 .8 .3 .63 .63 0 0 0 .2-.7 .63 .63 0 0 0-.7-.4zM189.5 70.4a1.09 1.09 0 0 1 2.1 0 1.09 1.09 0 0 1-2.1 0z"/>
<path d="M191.1 73v.5l.4-.1v-.3zM190.8 72.7h.6a.5 .5 0 0 1 .4 .5 .5 .5 0 0 1-.4 .5h-.3v.6h-.3z"/>
<path d="M190.9 62.4l-.2 .5h1.4a.7 .7 0 0 0-.4-.7 .7 .7 0 0 0-.8 .2zM190.7 62.1a1.18 1.18 0 0 1 1.4-.1 1.18 1.18 0 0 1 .5 1.3h-1.9a.73 .73 0 0 0 .5 .8 .73 .73 0 0 0 .9-.5h.4a1.21 1.21 0 0 1-1.6 .8 1.21 1.21 0 0 1-.6-1.6z"/>
<path d="M194 73.1l-.1 .6h.3zM193.9 72.7h.3l.4 1.6h-.3v-.3h-.5l-.1 .3h-.3z"/>
</g>
<path d="M18.9 134.4h178.1v5.5h-178.1z" fill="#cde5f3"/>
<g fill="#fff">
<path d="M115.3 152.3h12.1v1h-12.1z"/>
<path d="M127.4 153.3h18.7v13.2h-18.7z"/>
</g>
<g fill="#cde5f3">
<path d="M18.9 171.6h59.4v5.1h-59.4z"/>
<path d="M78.3 171.6h59.3v5.1h-59.3z"/>
<path d="M137.6 171.6h59.4v5.1h-59.4z"/>
</g>
<g fill="none" stroke="#000" stroke-width=".2">
<path d="M18.9 134.4h178.1M18.9 139.9h178.1M18.9 134.5v31.9M197 134.5v31.9M24.9 144.3h6.2M24.9 150.3h6.2M24.9 153.3h42.3M25 144.4v5.8M31 144.4v5.8M36.9 144.3h6.2M36.9 150.3h6.2M37 144.4v5.8"/>
<path d="M43 144.4v5.8M49 144.3h6.2M49 150.3h6.2M49 144.4v5.8M55.1 144.4v5.8M61 144.3h6.2M61 150.3h6.2M61.1 144.4v5.8M67.1 144.4v5.8M73.1 144.3h6.2M73.1 150.3h6.2M73.2 144.4v5.8"/>
<path d="M79.2 144.4v5.8M85.1 144.3h6.2M85.1 150.3h6.2M85.1 153.3h42.4M85.2 144.4v5.8M91.2 144.4v5.8M97.2 144.3h6.2M97.2 150.3h6.2M97.2 144.4v5.8M103.3 144.4v5.8M109.2 144.3h6.2M109.2 150.3h6.2"/>
<path d="M109.3 144.4v5.8M115.3 144.4v5.8M121.2 144.3h6.3M121.2 150.3h6.3M121.3 144.4v5.8M127.4 144.4v5.8M133.3 144.3h6.9M133.3 150.3h6.9M133.3 153.3h6.9M133.4 144.4v5.8M140.1 144.4v5.8M18.9 166.5h178.1"/>
<path d="M18.9 171.6h178.1M18.9 176.7h178.1M18.9 166.5v5M18.9 171.7v10.1M78.3 166.5v15.4M137.6 171.5v10.4M197 166.5v15.3M18.9 181.9h59.3M78.4 181.9h118.6"/>
</g>
<path d="M24.9 152.3h.1v.9h-.1zM67.1 152.3h.1v.9h-.1zM85.1 152.3h.2v.9h-.2zM127.3 152.3h.2v.9h-.2zM133.3 152.3h.2v.9h-.2zM140 152.3h.2v.9h-.2z" fill="#000"/>
<path d="M164.8 144.3h16.8v18.7h-16.8z" fill="#fff"/>
<path d="M180.5 156.7l.4-.1 .7 5.7h-.5z" fill="#231f20"/>
<path d="M181.1 162.3h.5v.2l-.4 .1z" fill="#58595b"/>
<g fill="#231f20">
<path d="M179 152.5h.8a.63 .63 0 0 1 .7 .6l-1.5-.2z"/>
<path d="M180 153.1h.5v.5h-.4z"/>
<path d="M180.1 153.6h.4l.3 2.4-.4 .1z"/>
</g>
<path d="M180.4 156.1l.4-.1 .1 .6-.4 .1z" fill="#58595b"/>
<path d="M180.5 156.7l.4-.1 .7 5.7h-.5z" fill="#231f20"/>
<path d="M181.1 162.3h.5v.2l-.4 .1z" fill="#58595b"/>
<g fill="#231f20">
<path d="M180 153.1h.5v.5h-.4z"/>
<path d="M179 152.5h.8a.63 .63 0 0 1 .7 .6l-1.5-.2z"/>
<path d="M180.1 153.6h.4l.3 2.4-.4 .1z"/>
</g>
<path d="M180.4 156.1l.4-.1 .1 .6-.4 .1z" fill="#58595b"/>
<g fill="#231f20">
<path d="M180.5 156.7l.4-.1 .7 5.7h-.5z"/>
<path d="M181.1 162.3h.5v.2l-.4 .1z"/>
<path d="M180 153.1h.5v.5h-.4z"/>
<path d="M179 152.5h.8a.63 .63 0 0 1 .7 .6l-1.5-.2z"/>
<path d="M180.1 153.6h.4l.3 2.6h-.4z"/>
<path d="M180.4 156.2h.4l.1 .4-.4 .1z"/>
</g>
<path d="M164.8 162.3h.5l-.1 .3-.4-.1z" fill="#5b5c5e"/>
<g fill="#231f20">
<path d="M165.5 156.6l.5 .1-.7 5.6h-.5z"/>
<path d="M166.2 152.6l.4-.1h.8v.4l-1.4 .2z"/>
<path d="M166 153.1h.4l-.1 .5h-.4z"/>
<path d="M165.6 156l.4 .1v.6l-.5-.1z"/>
<path d="M165.9 153.6h.4l-.3 2.5-.4-.1z"/>
</g>
<path d="M164.8 162.3h.5l-.1 .3-.4-.1z" fill="#5b5c5e"/>
<g fill="#231f20">
<path d="M166 153.1h.4l-.1 .5h-.4z"/>
<path d="M166.2 152.6l.4-.1h.8v.4l-1.4 .2z"/>
<path d="M165.6 156l.4 .1v.6l-.5-.1z"/>
<path d="M165.9 153.6h.4l-.3 2.5-.4-.1z"/>
<path d="M164.8 162.3h.5l-.1 .3-.4-.1z"/>
<path d="M165.5 156.6l.5 .1-.7 5.6h-.5z"/>
<path d="M165.9 153.6h.4l-.3 2.6h-.4z"/>
<path d="M165.6 156.2h.4v.5l-.5-.1z"/>
<path d="M167.5 152.9h11.5l-.5 3.2h-10.5z"/>
</g>
<path d="M179 152.9l-.6 3.2z" fill="#4b4b4d"/>
<g fill="#231f20">
<path d="M167.4 152.5h11.6v.4h-11.6z"/>
<path d="M166.3 162.5l1.8-.6v1.1z"/>
<path d="M178.3 161.9l1.8 .6-1.8 .5z"/>
</g>
<path d="M166.3 152.8v10.2M180.1 152.8v10.2M167.8 162.5h11.3" fill="none" stroke="#231f20" stroke-width=".2"/>
<path d="M168.1 148.5h10.2l.7 4h-11.6z" fill="#9d9fa1"/>
<g font-size="5.6">
<text x="166.6" y="16.4">4N32, 4N33</text>
<text x="42.4" y="33.8">Optocoupler, Photodarlington Output, High Gain,</text>
<text x="78.1" y="40.1">With Base Connection</text>
</g>
<text font-size="4.9" x="144.9" y="24">Vishay Semiconductors</text>
<text font-size="3.5" fill="#067ec4" x="42" y="21.9">www.vishay.com</text>
<g font-size="3.5">
<text x="112.9" y="47.9">FEATURES</text>
<text x="112.9" y="83.1">AGENCY APPROVALS</text>
<text x="18.9" y="92.5">DESCRIPTION</text>
<text x="21.5" y="138.5">ORDERING INFORMATION</text>
</g>
<g font-size="3.2">
<text x="112.9" y="52.9">• Very high current transfer ratio, 500 % min.</text>
<text x="112.9" y="57.9">• High isolation resistance, 10</text>
<text x="159.2" y="57.9">Ω typical</text>
<text x="112.9" y="62.8">• Standard plastic DIP package</text>
<text x="112.9" y="67.8">• Material categorization:</text>
<text x="115.8" y="71.6">for</text>
<text x="122.6" y="71.6">definitions</text>
<text x="140.2" y="71.6">of</text>
<text x="146" y="71.6">compliance</text>
<text x="165.4" y="71.6">please</text>
<text x="177.7" y="71.6">see</text>
<text x="112.9" y="88.2">• UL1577, file no. E52744 system code H</text>
<text x="112.9" y="93.2">• DIN EN 60747-5-2 (VDE 0884) / DIN EN 60747-5-5</text>
<text x="18.9" y="97.5">The 4N32 and 4N33 are optically coupled isolators with a</text>
<text x="18.9" y="101.4">gallium arsenide infrared LED and a solicon photodarlington</text>
<text x="112.9" y="102">• BSI IEC 60950; IEC 60065</text>
<text x="115.8" y="97">(pending), available with option 1</text>
<text x="18.9" y="105.3">sensor.</text>
<text x="112.9" y="106.9">• FIMKO</text>
<text x="18.9" y="110.2">Switching can be achieved while maintaining a high degree</text>
<text x="18.9" y="114.1">of isolation between driving and load circuits.</text>
<text x="18.9" y="119">These optocouplers can be used to replace reed and</text>
<text x="18.9" y="122.9">mercury relays with advantages of long life, high speed</text>
<text x="18.9" y="126.8">switching and elimination of magnetic fields.</text>
</g>
<text font-size="3.2" fill="#067ec4" x="115.8" y="75.5">www.vishay.com/doc?99912</text>
<g font-size="2.8">
<text x="27.2" y="148.3">4</text>
<text x="39" y="148.3">N</text>
<text x="51.3" y="148.3">3</text>
<text x="63.3" y="148.3">#</text>
<text x="75.6" y="148.3">-</text>
<text x="87.3" y="148.3">X</text>
<text x="99.5" y="148.3">0</text>
<text x="111.5" y="148.3">#</text>
<text x="123.6" y="148.3">#</text>
<text x="135.9" y="148.3">T</text>
<text x="33" y="156.4">PART NUMBER</text>
<text x="94" y="156.4">PACKAGE OPTION</text>
<text x="129.9" y="156.4">TAPE AND</text>
<text x="133.3" y="159.6">REEL</text>
<text x="21.5" y="170">AGENCY CERTIFIED/PACKAGE</text>
<text x="132.1" y="170">CTR (%)</text>
<text x="21.5" y="175.1">UL, BSI, FIMKO</text>
<text x="104.4" y="175.1">≥ 500</text>
<text x="163.8" y="175.1">≥ 500</text>
<text x="18.9" y="185.5">Note</text>
<text x="21.5" y="180.2">DIP-6</text>
<text x="104.6" y="180.2">4N32</text>
<text x="163.9" y="180.2">4N33</text>
<text x="18.9" y="189.4">•</text>
<text x="22.9" y="189.4">Additional options may be possible, please contact sales office</text>
<text x="18.9" y="263.3">Rev. 1.3, 30-Nov-17</text>
<text x="107.2" y="263.6">1</text>
<text x="163.6" y="263.3">Document Number: 81865</text>
<text x="65.9" y="267.1">For technical questions, contact: optocoupleranswers@vishay.com</text>
<text x="26.5" y="271">THIS DOCUMENT IS SUBJECT TO CHANGE WITHOUT NOTICE. THE PRODUCTS DESCRIBED HEREIN AND THIS DOCUMENT</text>
<text x="50.9" y="273.8">ARE SUBJECT TO SPECIFIC DISCLAIMERS, SET FORTH AT www.vishay.com/doc?91000</text>
</g>
<g font-size="2.4" fill="#231f20">
<text x="68.7" y="51.8">A</text>
<text x="72.9" y="51.5">1</text>
<text x="92.2" y="51.5">6</text>
<text x="95.7" y="51.8">B</text>
<text x="68.2" y="59.2">C</text>
<text x="72.8" y="59.2">2</text>
<text x="92.2" y="59.1">5</text>
<text x="95.7" y="59.2">C</text>
<text x="66.5" y="66.2">NC</text>
<text x="72.8" y="66.2">3</text>
<text x="92.1" y="66.2">4</text>
<text x="95.7" y="66.2">E</text>
</g>
<text font-size="2.4" x="155.7" y="56.9">11</text>
<text font-size="2.2" fill="#18171b" x="171.3" y="146.2">DIP</text>
<text font-size="2.2" fill="#231f20" x="168.9" y="161.8">7.62 mm</text>
<g font-size="2" fill="#231f20">
<text x="87.2" y="75.7">D</text>
<text x="88.8" y="74.6">V</text>
<text x="90.5" y="75.7">E</text>
</g>
<text font-size="1.4" fill="#231f20" x="25.3" y="80.1">i179005</text>
<text font-size="1.3" fill="#231f20" x="67.2" y="71.5">i179005_1</text>
</svg>
